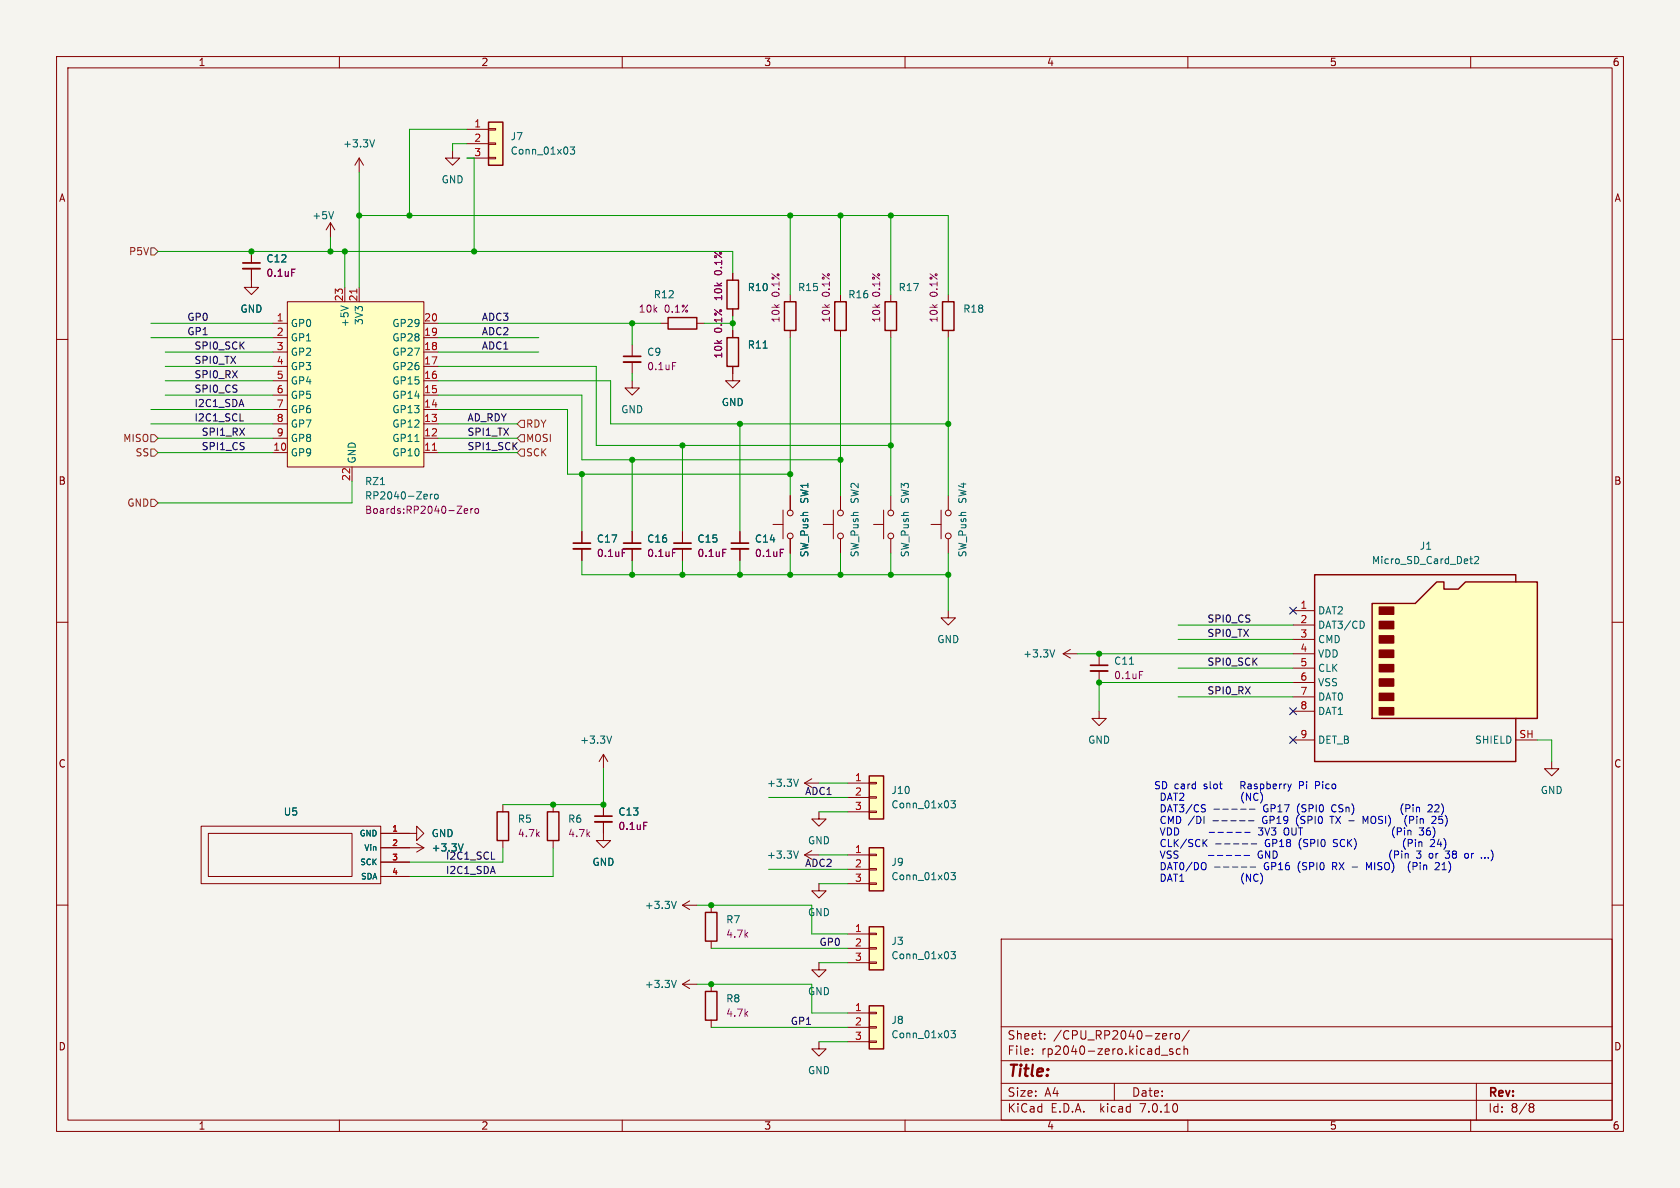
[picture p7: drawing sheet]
<svg xmlns="http://www.w3.org/2000/svg" width="297mm" height="210mm" viewBox="0 0 297 210" stroke-linecap="round" stroke-linejoin="round" font-family="sans-serif">
<path d="M0 0h297v210h-297z" fill="#f5f4ef" stroke="#f5f4ef" stroke-width=".18"/>
<g fill="none" stroke="#840000" stroke-width=".18">
<path d="M10 10h277v190h-277zM12 12h273v186h-273zM60 10v2M110 10v2M160 10v2M210 10v2M260 10v2M58.4 39.4l-.7 1.2M58.4 39.4v2.5M58.4 39.4l.8 1.2M82.5 22.9h3.9M82.5 25.4h3.9"/>
<path d="M82.5 27.9h3.9M86.4 27.8h1.2v.3h-1.2zM86.4 25.3h1.2v.2h-1.2zM86.4 22.7h1.2v.3h-1.2zM10 60h2M44.4 49.5v1.3h1.3l-1.3 1.3-1.2-1.3h1.2M48.3 57.2h2.5M48.3 59.7h2.5M50.8 53.3h24.1v29.3h-24.1zM61 50.8v2.5M63.5 50.8v2.5M74.9 57.2h2.6"/>
<path d="M74.9 59.7h2.6M116.8 57.2h1.3M123.2 57.2h1.3M129.5 48.3v1.2M129.5 54.6v1.3M129.5 58.4v1.3M139.7 52.1v1.2M139.7 58.4v1.3M148.6 52.1v1.2M148.6 58.4v1.3M157.5 52.1v1.2M157.5 58.4v1.3"/>
<path d="M167.6 52.1v1.2M167.6 58.4v1.3M285 60h2M48.3 77.5h2.5M48.3 74.9h2.5M48.3 72.4h2.5M48.3 69.9h2.5M48.3 67.3h2.5M48.3 64.8h2.5M48.3 62.2h2.5M74.9 77.5h2.6M74.9 74.9h2.6"/>
<path d="M74.9 72.4h2.6M74.9 69.9h2.6M74.9 67.3h2.6M74.9 64.8h2.6M74.9 62.2h2.6M111.8 67.3v1.3h1.2l-1.2 1.3-1.3-1.3h1.3M111.8 61v2M111.8 64v2M129.5 64.8v2.5h1.3l-1.3 1.3-1.2-1.3h1.2M48.3 80h2.5M62.2 82.6v2.5M74.9 80h2.6"/>
<path d="M102.9 94v2M102.9 97v2.1M111.8 94v2M111.8 97v2.1M120.6 94v2M120.6 97v2.1M130.8 94v2M130.8 97v2.1M136.7 92.7h1.7M138.4 90.2v5.1M139.7 87.6v2.6M139.7 95.3v2.5"/>
<path d="M145.5 92.7h1.8M147.3 90.2v5.1M148.6 87.6v2.6M148.6 95.3v2.5M154.4 92.7h1.8M156.2 90.2v5.1M157.5 87.6v2.6M157.5 95.3v2.5M164.6 92.7h1.8M166.4 90.2v5.1M167.6 87.6v2.6M167.6 95.3v2.5"/>
<path d="M10 110h2M167.6 108v1.2h1.3l-1.3 1.3-1.2-1.3h1.2M188 115.6l1.2 .7M188 115.6h2.5M189.2 114.8l-1.2 .8M194.3 115.6v2M194.3 118.6v2.1M285 110h2M142.2 138.4h2.6M142.2 138.4l1.3 .8M143.5 137.7l-1.3 .7M149.9 138.4h3.8"/>
<path d="M153.7 138.3h1.2v.3h-1.2zM194.3 125.7v1.3h1.3l-1.3 1.3-1.3-1.3h1.3M274.3 134.6v1.3h1.3l-1.3 1.3-1.3-1.3h1.3M10 160h2M35.6 146.1h31.7v10.1h-31.7zM36.8 147.3h25.4v7.6h-25.4zM67.3 147.3h5.1M67.3 149.9h5.1M67.3 152.4h5.1M67.3 154.9h5.1M97.8 142.2v1.3M97.8 148.6v1.3"/>
<path d="M106.7 145.3v3.3h1.2l-1.2 1.3-1.3-1.3h1.3M106.7 142.2v2.1M121.9 159.3l-1.3 .7M142.2 151.1h2.6M142.2 151.1l1.3 .8M143.5 150.4l-1.3 .7M144.8 156.2v1.3h1.2l-1.2 1.3-1.3-1.3h1.3M149.9 141h3.8M149.9 143.5h3.8M149.9 151.1h3.8M149.9 153.7h3.8M149.9 156.2h3.8"/>
<path d="M153.7 143.4h1.2v.2h-1.2zM153.7 140.8h1.2v.3h-1.2zM153.7 156.1h1.2v.2h-1.2zM153.7 153.5h1.2v.3h-1.2zM153.7 151h1.2v.3h-1.2zM285 160h2M120.6 160l1.3 .8M120.6 160h2.6M120.6 174l1.3 .8M120.6 174h2.6M121.9 173.2l-1.3 .8M125.7 160v1.3"/>
<path d="M125.7 166.4v1.2M149.9 179.1h3.8M149.9 165.1h3.8M149.9 167.6h3.8M149.9 170.2h3.8M153.7 178.9h1.2v.3h-1.2zM153.7 170.1h1.2v.2h-1.2zM153.7 167.5h1.2v.3h-1.2zM153.7 165h1.2v.2h-1.2zM177 166h108v32h-108zM60 198v2M110 198v2"/>
<path d="M144.8 184.2v1.2h1.2l-1.2 1.3-1.3-1.3h1.3M149.9 181.6h3.8M149.9 184.2h3.8M153.7 184h1.2v.3h-1.2zM153.7 181.5h1.2v.2h-1.2zM160 198v2M177 194.5h108M177 191.5h108M177 187.5h108M177 181.5h108M182.5 186.3v.1M182.5 185.5v.1"/>
<path d="M184.7 183.6v.1M184.7 182.8v.1M197 191.5v3M205.3 186.5h1.2M206 182.7l.2 .4-.7 .1M206.2 183.6l-.2 .1M206.9 182.7v1M207.3 185.5l-.3-.1-.3 .2 .1 .2 .5 .2v.3h-.6M207.3 182.7l-.3 .1-.1 .2M207.8 182.8l.2-.1 .5 .1v.6l-.1 .2-.4 .1-.2-.1zM208.7 185.5l-.5-.1-.2 .3v.4l.1 .2h.6M209.3 185.5l.2-.1 .4 .1 .1 .9"/>
<path d="M209.3 184.9v1.5M210 198v2M210.2 182.1l-1.2 2M260 198v2M261 191.5v6.5M270.6 195.1h.3l.3 .3-.3 .3M270.6 195.7h.3M270.9 195.7l.2 .2 .1 .4-.3 .3h-.3"/>
<circle cx="139.7" cy="94.7" r=".51"/>
<circle cx="139.7" cy="90.7" r=".51"/>
<circle cx="148.6" cy="90.7" r=".51"/>
<circle cx="148.6" cy="94.7" r=".51"/>
<circle cx="157.5" cy="90.7" r=".51"/>
<circle cx="157.5" cy="94.7" r=".51"/>
<circle cx="167.6" cy="90.7" r=".51"/>
<circle cx="167.6" cy="94.7" r=".51"/>
</g>
<path d="M110.2 64h3.1M101.3 97h3.1M110.2 97h3.1M119.1 97h3.1M129.3 97h3M192.8 118.6h3M105.2 145.3h3" fill="none" stroke="#840000" stroke-width=".33"/>
<path d="M110.2 63h3.1M101.3 96h3.1M110.2 96h3.1M119.1 96h3.1M129.3 96h3M192.8 117.6h3M105.2 144.3h3" fill="none" stroke="#840000" stroke-width=".3"/>
<path d="M118.9 64.1h.6M82.1 90.3l.6-.1-.1-.2-.3-.1-.2 .2v.6h.5M83.2 89.9v.8M83.6 89.9l-.4 .2M84 90l.2-.1 .4 .1v.5l-.1 .2h-.3l-.2-.1zM110 97.1h.6M118.9 97.1h.6M127.8 97.1h.6M137.9 97.1h.6M201.4 118.7h.6M113.8 145.4h.6" fill="none" stroke="#840084" stroke-width=".18"/>
<g fill="none" stroke="#840000" stroke-width=".25">
<path d="M86.4 21.6h2.5v7.6h-2.5zM118.1 56.1h5.1v2.1h-5.1zM128.5 49.5h2.1v5.1h-2.1zM128.5 59.7h2.1v5.1h-2.1zM138.7 53.3h2v5.1h-2zM147.6 53.3h2v5.1h-2zM156.5 53.3h2v5.1h-2zM166.6 53.3h2.1v5.1h-2.1zM153.7 137.2h2.5v7.6h-2.5zM96.8 143.5h2v5.1h-2zM153.7 149.9h2.5v7.6h-2.5zM124.7 161.3h2v5.1h-2z"/>
<path d="M153.7 177.8h2.5v7.6h-2.5zM153.7 163.8h2.5v7.7h-2.5z"/>
</g>
<g fill="#ffffc2" stroke="#ffffc2" stroke-width=".18">
<path d="M50.8 53.3h24.1v29.3h-24.1z"/>
<path d="M86.4 21.6h2.5v7.6h-2.5z"/>
<path d="M153.7 137.2h2.5v7.6h-2.5z"/>
<path d="M153.7 177.8h2.5v7.6h-2.5z"/>
<path d="M153.7 163.8h2.5v7.7h-2.5z"/>
<path d="M153.7 149.9h2.5v7.6h-2.5z"/>
</g>
<path d="M63.1 51.1v.7M76.4 79.6h.8" fill="none" stroke="#a90000" stroke-width=".18"/>
<g fill="none" stroke="#006464" stroke-width=".18">
<path d="M59 37.4l-.5 1.3M100.8 26h.8l-.4 .5 .3 .1v.5l-.2 .1-.5-.1M60.3 54.1l1.2 .4M73.4 78h.7M134.9 61.5h.7M76.1 87.4v.8M76.4 87.4l-.3 .2M76.9 87.5l.2-.1 .3 .1 .1 .5-.1 .1-.3 .1-.2-.1zM186.5 114.9l-.5 1.2M199.7 117.4h.7M141.2 137.7l-.5 1.3M119.6 159.3l-.5 1.3"/>
<path d="M141.2 150.4l-.5 1.3M168.1 141.5h.8l-.4 .5 .3 .2v.5l-.1 .1-.6-.1M168.1 154.2h.8l-.4 .5 .3 .2v.5l-.1 .1-.6-.1M119.6 173.3l-.5 1.3M168.1 168.2h.8l-.4 .5 .3 .1v.6l-.1 .1-.6-.1M168.1 182.2h.8l-.4 .5 .3 .1v.5l-.1 .2-.6-.2"/>
</g>
<path d="M242.6 106.7h7.6l3.8-3.8h1.3v1.2h2.5l1.3-1.2h12.7v24.1h-29.2z" fill="#ffffc2"/>
<g fill="#840000" stroke="#840000" stroke-width=".25">
<path d="M243.8 125.1h2.6v1.3h-2.6z"/>
<path d="M243.8 122.6h2.6v1.2h-2.6z"/>
<path d="M243.8 120h2.6v1.3h-2.6z"/>
<path d="M243.8 117.5h2.6v1.2h-2.6z"/>
<path d="M243.8 114.9h2.6v1.3h-2.6z"/>
<path d="M243.8 112.4h2.6v1.3h-2.6z"/>
<path d="M243.8 109.9h2.6v1.2h-2.6z"/>
<path d="M243.8 107.3h2.6v1.3h-2.6z"/>
</g>
<path d="M242.6 106.7h7.6l3.8-3.8h1.3v1.2h2.5l1.3-1.2h12.7v24.1h-29.2zM268 102.9v-1.3h-35.6v33h35.6v-7.6M87.9 143.5h2v5.1h-2zM124.7 175.3h2v5h-2z" fill="none" stroke="#840000" stroke-width=".25"/>
<g fill="none" stroke="#840000" stroke-width=".18">
<path d="M63.5 27.9l-.8 1.3M63.5 27.9v2.6M63.5 27.9l.8 1.3M80 26.7v1.2h1.3l-1.3 1.3-1.3-1.3h1.3M44.4 44.5v2M44.4 47.5v2M129.5 48.3v1.2M129.5 54.6v1.3M129.5 58.4v1.3M129.5 64.8v1.2M102.9 94v2M102.9 97v2.1"/>
<path d="M111.8 94v2M111.8 97v2.1M120.6 94v2M120.6 97v2.1M130.8 94v2M130.8 97v2.1M139.7 87.6v2.6M139.7 95.3v2.5M228.6 108h3.8M228.6 110.5h3.8M228.6 113h3.8M228.6 115.6h3.8"/>
<path d="M228.6 118.1h3.8M106.7 133.4l-.8 1.2M106.7 133.4v2.5M106.7 133.4l.7 1.2M228.6 120.7h3.8M228.6 123.2h3.8M228.6 125.7h3.8M228.6 130.8h3.8M268 130.8h3.8M67.3 147.3h6.4v-1.2l1.2 1.2-1.2 1.3v-1.3M67.3 149.9h7.6M67.3 152.4h5.1"/>
<path d="M67.3 154.9h5.1M73.7 149.1l1.2 .8M74.9 149.9l-1.2 .7M88.9 142.2v1.3M88.9 148.6v1.3M106.7 142.2v2.1M106.7 145.3v2M144.8 143.5v1.3h1.2l-1.2 1.3-1.3-1.3h1.3M125.7 174v1.3M144.8 170.2v1.3h1.2l-1.2 1.2-1.3-1.2h1.3M125.7 180.3v1.3"/>
</g>
<path d="M66.2 24.7l-.4 1.3M134.9 61.5h.7M259.8 98.8h.5M260.2 99.6h.1M260.7 98.5l.5-.1 .2 .3-.8 .9h.8M240.9 109.9l.3 .4-.3 .7M108.1 130.1l-.4 1.3M81.9 149.2l-.4 1.2" fill="none" stroke="#006464" stroke-width=".18"/>
<path d="M42.9 47.5h3.1" fill="none" stroke="#840000" stroke-width=".33"/>
<path d="M42.9 46.5h3.1" fill="none" stroke="#840000" stroke-width=".3"/>
<path d="M51.6 47.6h.6M110 97.1h.6M118.9 97.1h.6M127.8 97.1h.6M137.9 97.1h.6M113.8 145.4h.6" fill="none" stroke="#840084" stroke-width=".18"/>
<path d="M26.7 43.8h.6l.6 .7-.6 .6h-.6zM26.7 79.4h.6l.6 .6-.6 .6h-.6zM26.7 76.8h.6l.6 .7-.6 .6h-.6zM92.1 74.3h.6v1.3h-.6l-.7-.7zM92.1 76.8h.6v1.3h-.6l-.7-.6zM26.7 88.3h.6l.6 .6-.6 .6h-.6zM91.4 80l.7-.6h.6v1.2h-.6z" fill="none" stroke="#725600" stroke-width=".18"/>
<path d="M42.4 74.4h.6M86.9 151.9h.6" fill="none" stroke="#0f0f0f" stroke-width=".18"/>
<g fill="none" stroke="#0000c2" stroke-width=".18">
<path d="M204.3 139.4h.5M204.8 138.2h-.3l-.2 .2 .1 .3 .4 .1M213.3 138.7l-.3-.1-.1 .2v.2l.4 .1v.3h-.4M219.4 138.8h.6l.1-.2v-.3l-.7-.1v1.2M219.7 138.8l.4 .6M220.8 138.6l-.1 .1M220.8 139l-.2 .1 .2 .3M229.7 138.2h.5l.3 .2-.2 .4h-.6M231 138.2v.1M231 138.6v.8M233.8 138.2v.1M233.8 138.6v.8"/>
<path d="M205.1 146.3l.4 1.3 .5-1.3M205.1 150.4l.4 1.3 .5-1.3M205.3 140.2v1.3l.6-.2M205.6 140.2l.3 .2M205.8 144.3a.64 .64 0 0 0-.6 .6 .64 .64 0 0 0 .6 .7M205.8 148.4a.64 .64 0 0 0-.6 .6 .64 .64 0 0 0 .6 .7M205.9 142.4l-.6-.1v1.2l.6-.2M205.9 152.7l-.6-.2v1.3l.6-.2M205.9 154.7l-.6-.2v1.3l.6-.2M213.6 151.2h1M213.8 147.1h.9M214.4 145.1h1"/>
<path d="M214.6 143h1M214.7 153.3h1M214.9 149.2h1M215.2 151.2h1M215.3 147.1h1M216 145.1h1M216.2 143h.9M216.3 153.3h1M216.5 149.2h1M216.8 151.2h1M216.9 147.1h1M217.6 145.1h.9"/>
<path d="M217.8 143h.9M217.9 153.3h.9M218.1 149.2h.9M218.4 151.2h.9M218.5 147.1h.9M219.1 145.1h1M219.3 143h1M219.4 153.3h1M219.6 149.2h1M219.9 140a1.46 1.46 0 0 0 0 2M219.9 154.3a1.46 1.46 0 0 0 0 2M219.9 151.2h1"/>
<path d="M220.1 147.1h.9M220.7 145.1h1M220.9 143h1M221 153.3h1M221.1 140.2v1.3l-.7-1.3v1.3M221.1 154.5v1.3l-.7-1.3v1.3M221.2 149.2h1M221.7 140.5l-.1 .4 .1 .4 .5 .2M222.2 154.5a.64 .64 0 0 0-.6 .7 .64 .64 0 0 0 .6 .6M222.5 146.3h.8l-.5 .5 .4 .2v.5l-.2 .1-.5-.1M223.1 150.5a.59 .59 0 0 0-.7 .6 .59 .59 0 0 0 .7 .5l.1-.4h-.2M223.4 142.6a.57 .57 0 0 0 0 .7 .57 .57 0 0 0 .8 .1v-.4h-.3"/>
<path d="M223.6 146.3l.4 1.3 .5-1.3M223.7 151.7v-1.3l.8 1.3M223.9 144.4a.59 .59 0 0 0-.7 .5 .59 .59 0 0 0 .7 .6l.1-.5h-.3M224.2 152.5a.59 .59 0 0 0-.7 .6 .59 .59 0 0 0 .7 .6l.1-.5h-.3M224.4 148.5a.59 .59 0 0 0-.7 .5 .59 .59 0 0 0 .7 .6l.1-.5h-.3M228.5 147.6h.5M230 145.5h.6M230.2 143.5h.4M230.3 153.7l.5 .1M230.5 149.6l.4 .1M230.5 144.3l-.4 .1-.1 .3 .1 .1 .5 .2M230.7 148.4l-.2 .4 .1 .1 .3 .2"/>
<path d="M230.7 142.3h-.3l-.2 .2 .1 .3 .3 .1M230.8 152.5h-.3l-.2 .2 .1 .3 .4 .1M235.9 153.1l.4 .7M236 142.3l.2 .1M236.1 152.5l.2 .2v.3l-.2 .1M236.1 144.3l.9 1.3M236.2 143.4l-.2 .1M236.2 149.1l.2 .2-.2 .4M236.3 148.4l.1 .1M236.7 143.5h.2M236.7 152.5l.9 1.3M236.8 142.3l-.1 .2 .1 .3"/>
<path d="M237 144.3l-.9 1.3M237.2 148.5l-.3 .4 .3 .7M237.6 152.5l-.9 1.3M241.4 145.2l.4-.9v1.3M242 153.4l.4-.9v1.3M243 144.4l-.1-.1a.43 .43 0 0 0-.5 .4v.4a.42 .42 0 0 0 .2 .4 .42 .42 0 0 0 .4 0M243 152.5v1.3M246.1 150.3a1.47 1.47 0 0 0-.1 1.8M246.2 146.7v.9l.3 .5M246.5 151.1l.6-.1 .2-.1-.1-.3-.7-.2v1.3M247 146.3v1.3M247.7 146.6l-.1 .4h-.6"/>
<path d="M247.8 150.4v.2M247.8 150.9v.8M248.1 142.1a1.47 1.47 0 0 0-.1 1.9M248.3 146.8v.8M248.4 151l.2-.1h.3l.1 .8M248.4 150.9v.8M248.5 148.2a1.46 1.46 0 0 0 0 1.9M248.5 142.9h.6l.2-.2-.1-.3-.7-.1v1.2M248.9 146.9l.2-.1h.3v.8M248.9 146.8v.8M249 149.1l.6-.1 .1-.2-.1-.3-.6-.1v1.3M249.2 145l.6-.1 .1-.2v-.3l-.7-.1v1.3"/>
<path d="M249.8 142.3v.1M249.8 142.7v.8M249.8 153.1h.6l.1-.2v-.3l-.7-.1v1.3M250.2 148.4v.1M250.2 148.8v.9M250.4 142.7v.8M250.4 150.4h.8l-.4 .5 .3 .1v.6l-.1 .1-.6-.1M250.5 144.3v.1M250.5 144.7v.9M250.8 142.7l-.4 .1M250.8 148.8v.9M250.9 147.5l.5 .1"/>
<path d="M251.1 152.5v.1M251.1 152.9v.9M251.2 148.8l-.4 .1M251.7 146.3l-.4 .5h.1M254.4 144.3h.6M254.8 142.1a1.46 1.46 0 0 1 0 1.9M254.8 144.8l.3 .2v.3l-.3 .3M254.9 153.8h.8M255.3 152.5v1.3M255.5 144.1a1.46 1.46 0 0 1 0 2M255.5 148.6l.1 .7-.3 .8M255.5 150.4h.8l-.4 .5 .3 .1v.6l-.2 .1-.4-.1"/>
<path d="M261.9 151.6v.1"/>
</g>
<g fill="none" stroke="#009600" stroke-width=".18">
<path d="M63.5 38.1h104.1v14M63.5 30.5v20.3M82.5 27.9h1.3v16.6M82.5 22.9h-10.1v15.2M82.5 25.4h-2.5v1.3M139.7 38.1v14M148.6 38.1v14M157.5 38.1v14M26.7 57.2h21.6M26.7 59.7h21.6M27.9 44.5h101.6v3.8M58.4 41.9v2.6"/>
<path d="M61 44.5v6.3M77.5 57.2h39.3M77.5 59.7h17.7M111.8 57.2v3.8M124.5 57.2h5M129.5 55.9v2.5M139.7 59.7v27.9M148.6 59.7v27.9M157.5 59.7v27.9M167.6 59.7v27.9M26.7 72.4h21.6M26.7 74.9h21.6"/>
<path d="M27.9 77.5h20.4M29.2 69.9h19.1M29.2 62.2h19.1M29.2 64.8h19.1M29.2 67.3h19.1M77.5 72.4h22.8v11.4h39.4M77.5 69.9h25.4v11.4h45.7M77.5 62.2h17.7M77.5 74.9h13.9M77.5 67.3h30.4v7.6h59.7M77.5 64.8h27.9v13.9h52.1M77.5 77.5h13.9"/>
<path d="M111.8 66v1.3M120.6 78.7v15.3M130.8 74.9v19.1M27.9 80h20.4M62.2 85.1v3.8h-34.3M77.5 80h13.9M102.9 99.1v2.5h64.7M102.9 83.8v10.2M111.8 81.3v12.7M111.8 99.1v2.5M120.6 99.1v2.5M130.8 99.1v2.5"/>
<path d="M139.7 97.8v3.8M148.6 97.8v3.8M157.5 97.8v3.8M167.6 97.8v10.2M190.5 115.6h38.1M208.3 113h20.3M208.3 110.5h20.3M208.3 118.1h20.3M106.7 135.9v6.3h-17.8M144.8 138.4h5.1M208.3 123.2h20.3M228.6 120.7h-34.3v5"/>
<path d="M271.8 130.8h2.5v3.8M88.9 149.9v2.5h-16.5M97.8 149.9v5h-25.4M135.9 141h14M135.9 153.7h14M144.8 151.1h5.1M144.8 143.5h5.1M144.8 156.2h5.1M123.2 174h20.3v5.1h6.4M123.2 160h20.3v5.1h6.4M125.7 167.6h24.2M144.8 170.2h5.1"/>
<path d="M125.7 181.6h24.2M144.8 184.2h5.1"/>
</g>
<path d="M228 107.3l1.2 1.3M229.2 107.3l-1.2 1.3M228 130.2l1.2 1.2M228 125.1l1.2 1.2M229.2 130.2l-1.2 1.2M229.2 125.1l-1.2 1.2" fill="none" stroke="#000084" stroke-width=".18"/>
<g fill="#009600" stroke="#009600" stroke-width=".18">
<circle cx="194.3" cy="120.7" r=".46"/>
<circle cx="194.3" cy="115.6" r=".46"/>
<circle cx="125.7" cy="174" r=".46"/>
<circle cx="125.7" cy="160" r=".46"/>
<circle cx="129.5" cy="57.2" r=".46"/>
<circle cx="139.7" cy="38.1" r=".46"/>
<circle cx="130.8" cy="74.9" r=".46"/>
<circle cx="157.5" cy="78.7" r=".46"/>
<circle cx="167.6" cy="74.9" r=".46"/>
<circle cx="157.5" cy="38.1" r=".46"/>
<circle cx="148.6" cy="38.1" r=".46"/>
<circle cx="130.8" cy="101.6" r=".46"/>
<circle cx="120.6" cy="101.6" r=".46"/>
<circle cx="148.6" cy="101.6" r=".46"/>
<circle cx="139.7" cy="101.6" r=".46"/>
<circle cx="167.6" cy="101.6" r=".46"/>
<circle cx="157.5" cy="101.6" r=".46"/>
<circle cx="139.7" cy="83.8" r=".46"/>
<circle cx="148.6" cy="81.3" r=".46"/>
<circle cx="111.8" cy="81.3" r=".46"/>
<circle cx="102.9" cy="83.8" r=".46"/>
<circle cx="120.6" cy="78.7" r=".46"/>
<circle cx="72.4" cy="38.1" r=".46"/>
<circle cx="44.4" cy="44.5" r=".46"/>
<circle cx="58.4" cy="44.5" r=".46"/>
<circle cx="63.5" cy="38.1" r=".46"/>
<circle cx="61" cy="44.5" r=".46"/>
<circle cx="83.8" cy="44.5" r=".46"/>
<circle cx="111.8" cy="57.2" r=".46"/>
<circle cx="111.8" cy="101.6" r=".46"/>
<circle cx="97.8" cy="142.2" r=".46"/>
<circle cx="106.7" cy="142.2" r=".46"/>
</g>
<text font-size="2.8" fill="#840000" x="178" y="190.9">Title:</text>
<g font-size="2.1" fill="#840000">
<text x="178" y="184">Sheet:</text>
<text x="186.2" y="184">/CPU_RP2040-zero/</text>
<text x="178" y="186.7">File:</text>
<text x="184.1" y="186.7">rp2040-zero.kicad_sch</text>
<text x="178" y="196.9">KiCad</text>
<text x="178" y="194.1">Size:</text>
<text x="184.7" y="194.1">A4</text>
<text x="185.7" y="196.9">E.D.A.</text>
<text x="194.6" y="196.9">kicad</text>
<text x="200" y="194.1">Date:</text>
<text x="201.8" y="196.9">7.0.10</text>
<text x="263" y="194.3">Rev:</text>
<text x="263" y="196.9">Id:</text>
<text x="267.1" y="196.9">8/8</text>
</g>
<g font-size="1.8" fill="#840000">
<text x="35" y="11.9">1</text>
<text x="85" y="11.9">2</text>
<text x="135" y="11.9">3</text>
<text x="185" y="11.9">4</text>
<text x="235" y="11.9">5</text>
<text x="285" y="11.9">6</text>
<text x="10.3" y="35.9">A</text>
<text x="285.3" y="35.9">A</text>
<text x="10.3" y="85.9">B</text>
<text x="285.3" y="85.9">B</text>
<text x="10.3" y="135.9">C</text>
<text x="285.3" y="135.9">C</text>
<text x="10.3" y="185.9">D</text>
<text x="285.3" y="185.9">D</text>
<text x="35" y="199.9">1</text>
<text x="85" y="199.9">2</text>
<text x="135" y="199.9">3</text>
<text x="185" y="199.9">4</text>
<text x="235" y="199.9">5</text>
<text x="285" y="199.9">6</text>
</g>
<g font-size="1.8" fill="#a90000">
<text x="83.7" y="22.6">1</text>
<text x="83.7" y="25.1">2</text>
<text x="83.7" y="27.7">3</text>
<text x="60.7" y="53.4" transform="rotate(-90 60.7 53.4)">23</text>
<text x="63.2" y="53.4" transform="rotate(-90 63.2 53.4)">21</text>
<text x="48.8" y="56.9">1</text>
<text x="48.8" y="59.4">2</text>
<text x="74.9" y="59.4">19</text>
<text x="74.9" y="56.9">20</text>
<text x="48.8" y="62">3</text>
<text x="48.8" y="64.5">4</text>
<text x="74.9" y="64.5">17</text>
<text x="74.9" y="62">18</text>
<text x="48.8" y="67.1">5</text>
<text x="48.8" y="69.6">6</text>
<text x="74.9" y="69.6">15</text>
<text x="74.9" y="67.1">16</text>
<text x="48.8" y="72.1">7</text>
<text x="48.8" y="74.7">8</text>
<text x="48.8" y="77.2">9</text>
<text x="74.9" y="77.2">12</text>
<text x="74.9" y="74.7">13</text>
<text x="74.9" y="72.1">14</text>
<text x="48.2" y="79.8">10</text>
<text x="74.9" y="79.8">11</text>
<text x="62" y="85.1" transform="rotate(-90 62 85.1)">22</text>
<text x="229.8" y="107.7">1</text>
<text x="229.8" y="110.2">2</text>
<text x="229.8" y="112.8">3</text>
<text x="229.8" y="115.3">4</text>
<text x="229.8" y="117.9">5</text>
<text x="229.8" y="120.4">6</text>
<text x="229.8" y="122.9">7</text>
<text x="229.8" y="125.5">8</text>
<text x="229.8" y="130.6">9</text>
<text x="268.5" y="130.6">SH</text>
<text x="151.1" y="138.2">1</text>
<text x="151.1" y="140.7">2</text>
<text x="151.1" y="143.3">3</text>
<text x="151.1" y="150.9">1</text>
<text x="151.1" y="153.4">2</text>
<text x="151.1" y="156">3</text>
<text x="151.1" y="164.8">1</text>
<text x="151.1" y="167.4">2</text>
<text x="151.1" y="169.9">3</text>
<text x="151.1" y="178.8">1</text>
<text x="151.1" y="181.4">2</text>
<text x="151.1" y="183.9">3</text>
</g>
<g font-size="1.8" fill="#006464">
<text x="60.6" y="26.3">+3.3V</text>
<text x="90.2" y="25">J7</text>
<text x="90.2" y="27.5">Conn_01x03</text>
<text x="78" y="32.6">GND</text>
<text x="55.1" y="39">+5V</text>
<text x="47" y="46.6">C12</text>
<text x="115.5" y="52.9">R12</text>
<text x="132.1" y="51.7">R10</text>
<text x="141" y="51.7">R15</text>
<text x="149.9" y="52.9">R16</text>
<text x="158.8" y="51.7">R17</text>
<text x="42.4" y="55.5">GND</text>
<text x="51.3" y="58">GP0</text>
<text x="61.8" y="57.9" transform="rotate(-90 61.8 57.9)">+5V</text>
<text x="64.4" y="57.6" transform="rotate(-90 64.4 57.6)">3V3</text>
<text x="69.3" y="58">GP29</text>
<text x="170.2" y="55.5">R18</text>
<text x="51.3" y="60.6">GP1</text>
<text x="51.3" y="63.1">GP2</text>
<text x="51.3" y="65.6">GP3</text>
<text x="69.3" y="65.6">GP26</text>
<text x="69.3" y="63.1">GP27</text>
<text x="69.3" y="60.6">GP28</text>
<text x="114.3" y="63.1">C9</text>
<text x="132.1" y="61.8">R11</text>
<text x="51.3" y="68.2">GP4</text>
<text x="51.3" y="70.7">GP5</text>
<text x="69.3" y="70.7">GP14</text>
<text x="69.3" y="68.2">GP15</text>
<text x="127.5" y="72">GND</text>
<text x="51.3" y="73.3">GP6</text>
<text x="51.3" y="75.8">GP7</text>
<text x="69.3" y="75.8">GP12</text>
<text x="69.3" y="73.3">GP13</text>
<text x="109.7" y="73.3">GND</text>
<text x="51.3" y="80.9">GP9</text>
<text x="51.3" y="78.3">GP8</text>
<text x="63.1" y="82" transform="rotate(-90 63.1 82)">GND</text>
<text x="69.3" y="80.9">GP10</text>
<text x="69.3" y="78.3">GP11</text>
<text x="64.4" y="86">RZ1</text>
<text x="64.4" y="88.5">RP2040-Zero</text>
<text x="143.1" y="89.2" transform="rotate(-90 143.1 89.2)">SW1</text>
<text x="152" y="89.2" transform="rotate(-90 152 89.2)">SW2</text>
<text x="160.9" y="89.2" transform="rotate(-90 160.9 89.2)">SW3</text>
<text x="171" y="89.2" transform="rotate(-90 171 89.2)">SW4</text>
<text x="105.4" y="96.1">C17</text>
<text x="114.3" y="96.1">C16</text>
<text x="123.2" y="96.1">C15</text>
<text x="133.4" y="96.1">C14</text>
<text x="143.1" y="98.6" transform="rotate(-90 143.1 98.6)">SW_Push</text>
<text x="152" y="98.6" transform="rotate(-90 152 98.6)">SW_Push</text>
<text x="160.9" y="98.6" transform="rotate(-90 160.9 98.6)">SW_Push</text>
<text x="171" y="98.6" transform="rotate(-90 171 98.6)">SW_Push</text>
<text x="242.4" y="99.9">Micro_SD_Card_Det2</text>
<text x="250.9" y="97.4">J1</text>
<text x="165.6" y="113.9">GND</text>
<text x="232.9" y="108.8">DAT2</text>
<text x="232.9" y="111.4">DAT3/CD</text>
<text x="232.9" y="113.9">CMD</text>
<text x="180.8" y="116.4">+3.3V</text>
<text x="196.9" y="117.7">C11</text>
<text x="232.9" y="116.4">VDD</text>
<text x="232.9" y="119">CLK</text>
<text x="232.9" y="121.5">VSS</text>
<text x="232.9" y="124.1">DAT0</text>
<text x="102.5" y="131.7">+3.3V</text>
<text x="192.3" y="131.7">GND</text>
<text x="232.9" y="126.6">DAT1</text>
<text x="232.9" y="131.7">DET_B</text>
<text x="260.7" y="131.7">SHIELD</text>
<text x="135.5" y="139.3">+3.3V</text>
<text x="157.5" y="143.1">Conn_01x03</text>
<text x="157.5" y="140.6">J10</text>
<text x="272.3" y="140.6">GND</text>
<text x="50.1" y="144.4">U5</text>
<text x="76.2" y="148.2">GND</text>
<text x="91.4" y="145.6">R5</text>
<text x="100.3" y="145.6">R6</text>
<text x="109.2" y="144.4">C13</text>
<text x="142.7" y="149.5">GND</text>
<text x="76.2" y="150.7">+3.3V</text>
<text x="104.6" y="153.3">GND</text>
<text x="135.5" y="152">+3.3V</text>
<text x="157.5" y="153.3">J9</text>
<text x="157.5" y="155.8">Conn_01x03</text>
<text x="113.9" y="160.9">+3.3V</text>
<text x="128.3" y="163.4">R7</text>
<text x="142.7" y="162.2">GND</text>
<text x="157.5" y="167.2">J3</text>
<text x="157.5" y="169.8">Conn_01x03</text>
<text x="113.9" y="174.9">+3.3V</text>
<text x="128.3" y="177.4">R8</text>
<text x="142.7" y="176.1">GND</text>
<text x="157.5" y="181.2">J8</text>
<text x="157.5" y="183.7">Conn_01x03</text>
<text x="142.7" y="190.1">GND</text>
</g>
<g font-size="1.8" fill="#725600">
<text x="22.7" y="45.3">P5V</text>
<text x="92.9" y="75.8">RDY</text>
<text x="21.7" y="78.3">MISO</text>
<text x="23.9" y="80.9">SS</text>
<text x="92.9" y="80.9">SCK</text>
<text x="92.9" y="78.3">MOSI</text>
<text x="22.4" y="89.8">GND</text>
</g>
<g font-size="1.8" fill="#840084">
<text x="47" y="49.1">0.1uF</text>
<text x="127.9" y="53.3" transform="rotate(-90 127.9 53.3)">10k</text>
<text x="127.9" y="48.7" transform="rotate(-90 127.9 48.7)">0.1%</text>
<text x="138" y="52.5" transform="rotate(-90 138 52.5)">0.1%</text>
<text x="146.9" y="52.5" transform="rotate(-90 146.9 52.5)">0.1%</text>
<text x="155.8" y="52.5" transform="rotate(-90 155.8 52.5)">0.1%</text>
<text x="166" y="52.5" transform="rotate(-90 166 52.5)">0.1%</text>
<text x="112.8" y="55.5">10k</text>
<text x="117.4" y="55.5">0.1%</text>
<text x="127.9" y="58.9" transform="rotate(-90 127.9 58.9)">0.1%</text>
<text x="138" y="57.1" transform="rotate(-90 138 57.1)">10k</text>
<text x="146.9" y="57.1" transform="rotate(-90 146.9 57.1)">10k</text>
<text x="155.8" y="57.1" transform="rotate(-90 155.8 57.1)">10k</text>
<text x="166" y="57.1" transform="rotate(-90 166 57.1)">10k</text>
<text x="114.3" y="65.6">0.1uF</text>
<text x="127.9" y="63.5" transform="rotate(-90 127.9 63.5)">10k</text>
<text x="64.4" y="91">Boards:RP2040-Zero</text>
<text x="105.4" y="98.7">0.1uF</text>
<text x="114.3" y="98.7">0.1uF</text>
<text x="123.2" y="98.7">0.1uF</text>
<text x="133.4" y="98.7">0.1uF</text>
<text x="196.9" y="120.2">0.1uF</text>
<text x="91.4" y="148.2">4.7k</text>
<text x="100.3" y="148.2">4.7k</text>
<text x="109.2" y="146.9">0.1uF</text>
<text x="128.3" y="166">4.7k</text>
<text x="128.3" y="179.9">4.7k</text>
</g>
<g font-size="1.8" fill="#0f0f0f">
<text x="33" y="59.3">GP1</text>
<text x="33" y="56.8">GP0</text>
<text x="85.1" y="59.3">ADC2</text>
<text x="85.1" y="56.8">ADC3</text>
<text x="34.3" y="61.9">SPI0_SCK</text>
<text x="34.3" y="64.4">SPI0_TX</text>
<text x="85.1" y="61.9">ADC1</text>
<text x="34.3" y="69.5">SPI0_CS</text>
<text x="34.3" y="67">SPI0_RX</text>
<text x="34.3" y="74.6">I2C1_SCL</text>
<text x="34.3" y="72">I2C1_SDA</text>
<text x="35.6" y="77.1">SPI1_RX</text>
<text x="82.5" y="77.1">SPI1_TX</text>
<text x="82.5" y="74.6">AD_RDY</text>
<text x="35.6" y="79.7">SPI1_CS</text>
<text x="82.5" y="79.7">SPI1_SCK</text>
<text x="213.4" y="110.1">SPI0_CS</text>
<text x="213.4" y="112.7">SPI0_TX</text>
<text x="213.4" y="117.8">SPI0_SCK</text>
<text x="213.4" y="122.8">SPI0_RX</text>
<text x="142.2" y="140.6">ADC1</text>
<text x="78.7" y="154.6">I2C1_SDA</text>
<text x="78.7" y="152.1">I2C1_SCL</text>
<text x="142.2" y="153.3">ADC2</text>
<text x="144.8" y="167.3">GP0</text>
<text x="139.7" y="181.3">GP1</text>
</g>
<g font-size="1.8" fill="#0000c2">
<text x="205.1" y="139.6">SD card</text>
<text x="206.3" y="141.6">DAT2</text>
<text x="206.3" y="143.7">DAT3/CS</text>
<text x="214.1" y="139.6">slot</text>
<text x="221.2" y="139.6">Raspberry</text>
<text x="222.6" y="141.6">(NC)</text>
<text x="224.9" y="143.7">GP17</text>
<text x="231" y="143.7">(SPI0</text>
<text x="231.8" y="139.6">Pi</text>
<text x="234.8" y="139.6">Pico</text>
<text x="237.3" y="143.7">CSn)</text>
<text x="251.1" y="143.7">(Pin</text>
<text x="206.3" y="145.7">CMD /DI</text>
<text x="206.3" y="147.8">VDD</text>
<text x="206.3" y="149.8">CLK/SCK</text>
<text x="224.8" y="147.8">3V3</text>
<text x="224.9" y="145.7">GP19</text>
<text x="225.2" y="149.8">GP18</text>
<text x="229.5" y="147.8">OUT</text>
<text x="231" y="145.7">(SPI0</text>
<text x="231.3" y="149.8">(SPI0</text>
<text x="237.3" y="145.7">TX -</text>
<text x="237.6" y="149.8">SCK)</text>
<text x="243.4" y="145.7">MOSI)</text>
<text x="251.2" y="145.7">(Pin</text>
<text x="251.6" y="149.8">(Pin</text>
<text x="251.9" y="147.8">(Pin</text>
<text x="206.3" y="151.9">VSS</text>
<text x="206.3" y="153.9">DAT0/DO</text>
<text x="206.3" y="156">DAT1</text>
<text x="222.6" y="156">(NC)</text>
<text x="224.7" y="151.9">GND</text>
<text x="225" y="153.9">GP16</text>
<text x="231.1" y="153.9">(SPI0</text>
<text x="237.4" y="153.9">RX -</text>
<text x="243.8" y="153.9">MISO)</text>
<text x="251.6" y="153.9">(Pin</text>
<text x="252" y="151.9">(Pin</text>
<text x="256.6" y="153.9">21)</text>
<text x="257" y="151.9">3</text>
<text x="259.4" y="151.9">or</text>
<text x="262.5" y="151.9">38</text>
</g>
<g font-size="1.4" fill="#006464">
<text x="63.5" y="148.1">GND</text>
<text x="63.5" y="153.1">SCK</text>
<text x="63.7" y="155.7">SDA</text>
<text x="64.3" y="150.6">Vin</text>
</g>
<g font-size="1.4" fill="#a90000">
<text x="69.2" y="147.1">1</text>
<text x="69.2" y="149.6">2</text>
<text x="69.2" y="152.1">3</text>
<text x="69.2" y="154.7">4</text>
</g>
</svg>
